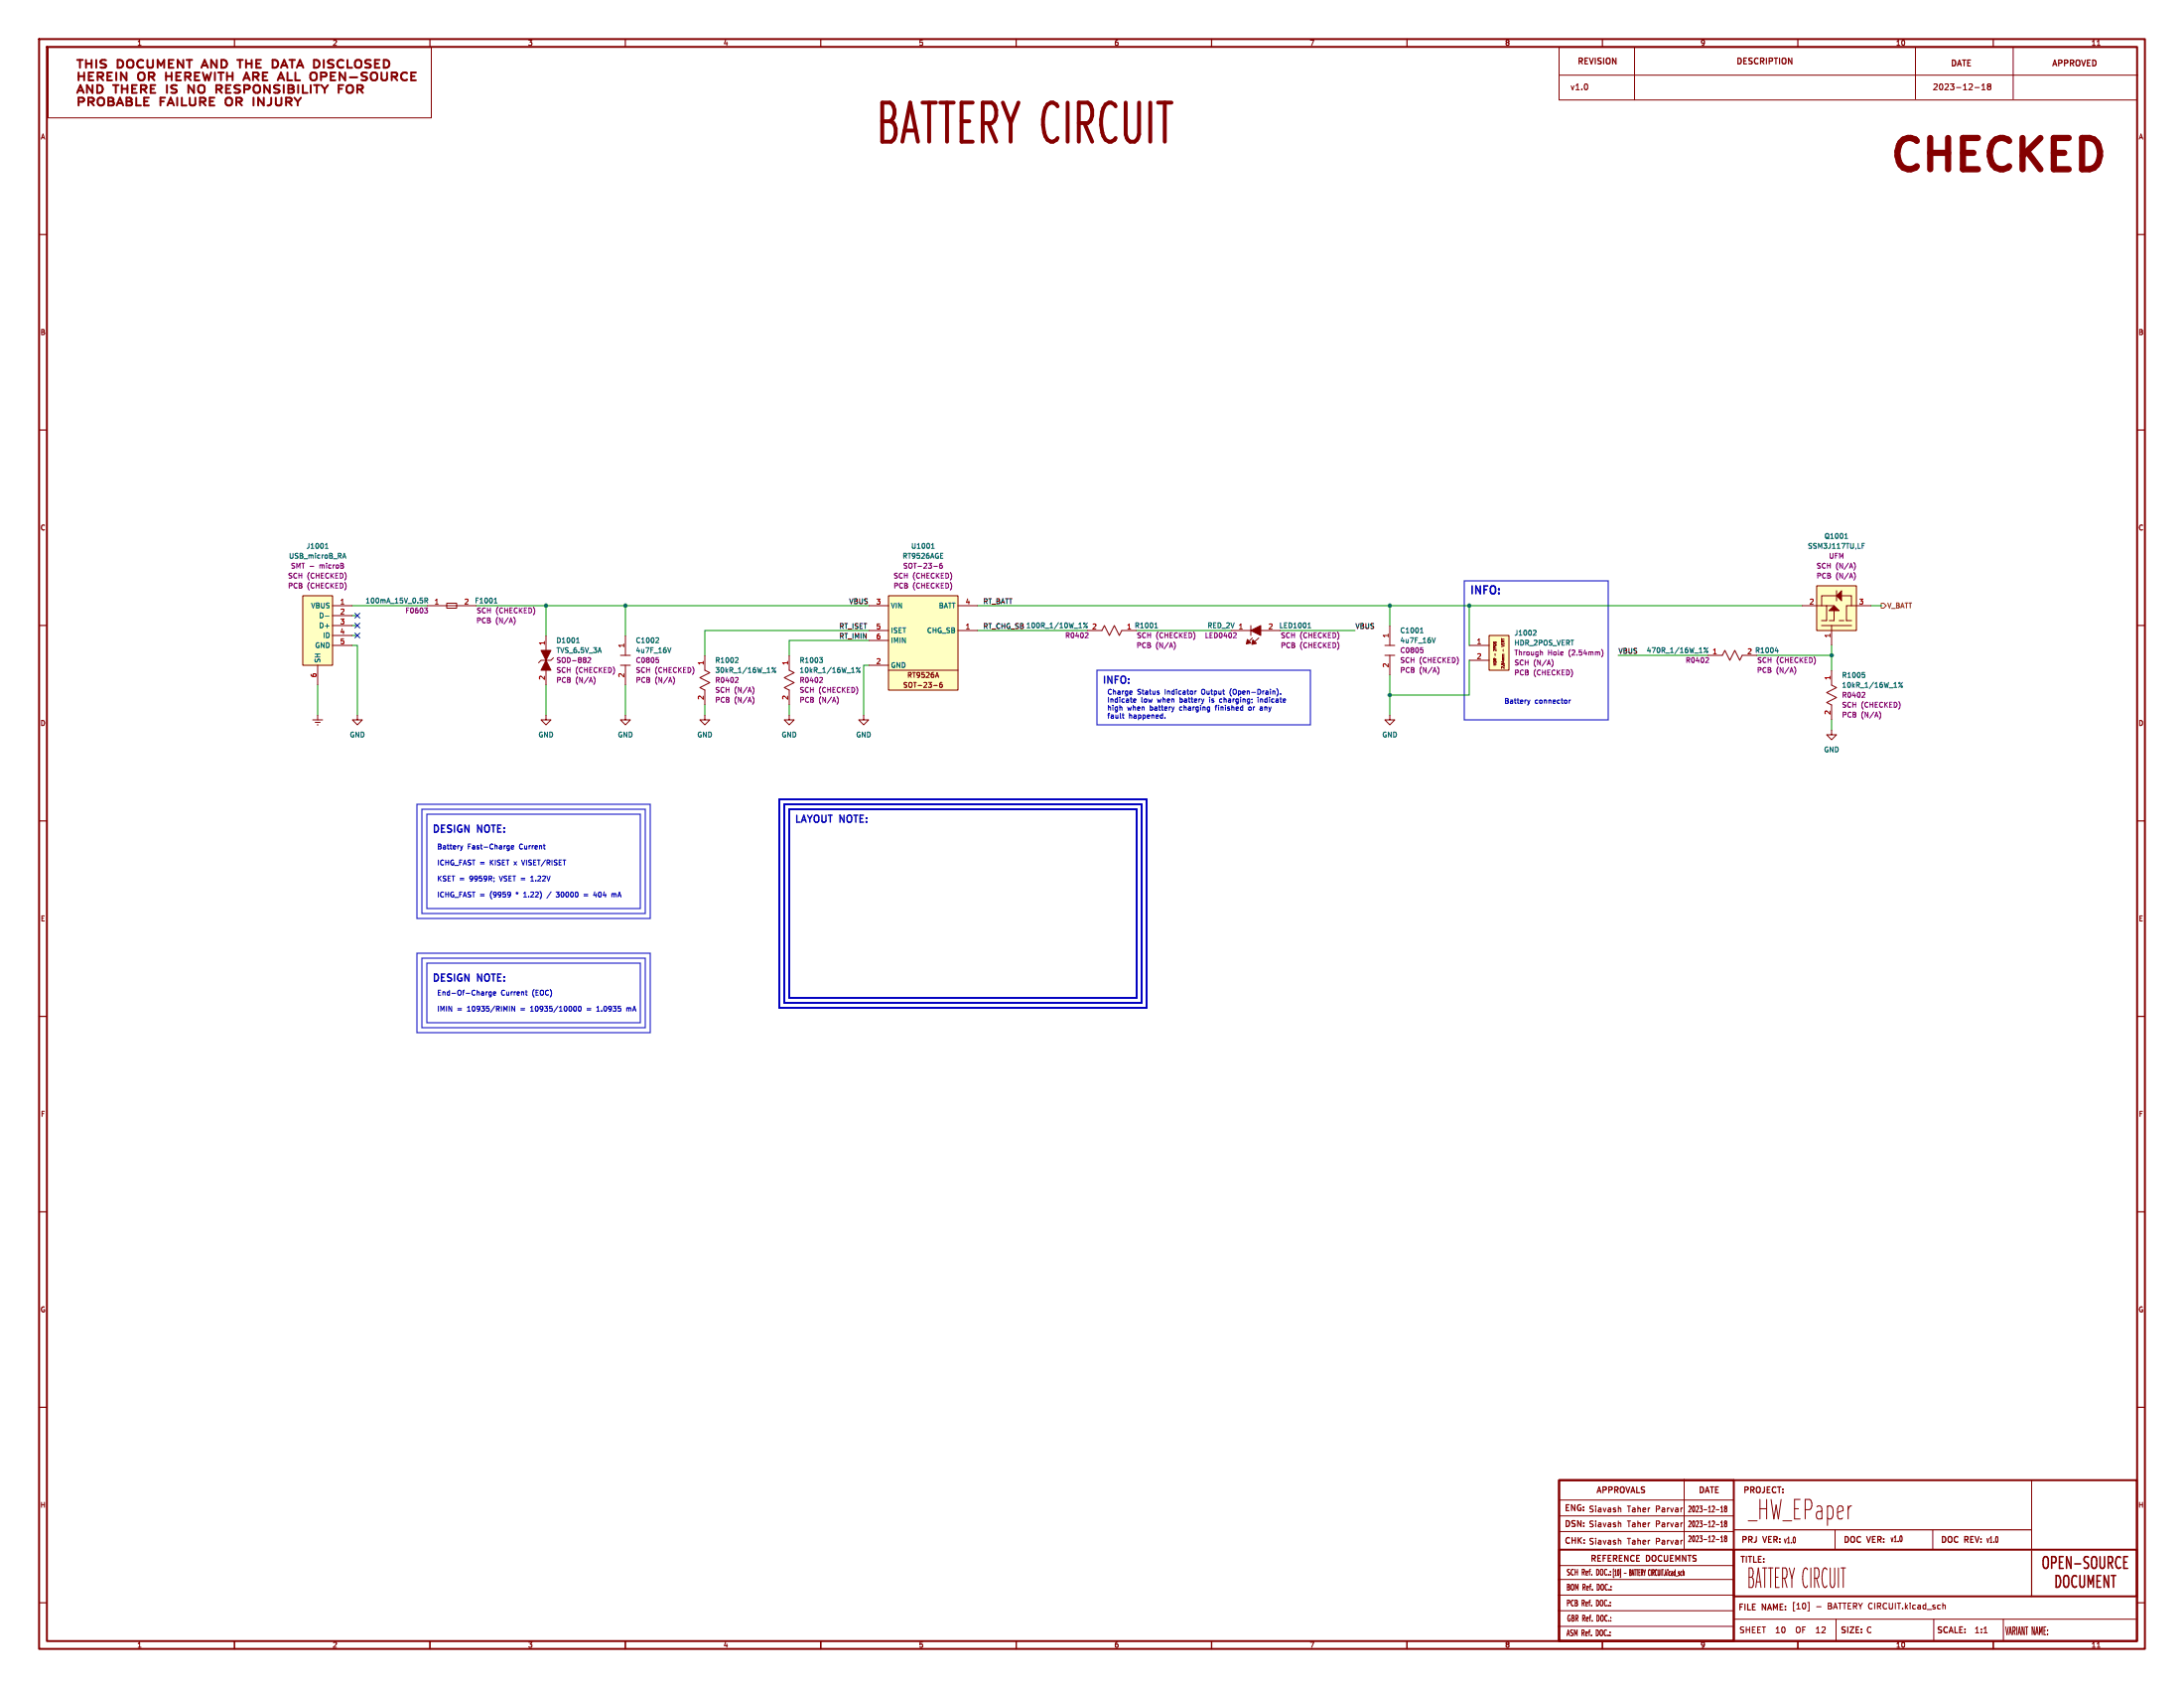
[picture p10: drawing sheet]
<svg xmlns="http://www.w3.org/2000/svg" width="559mm" height="432mm" viewBox="0 0 559 432" stroke-linecap="round" stroke-linejoin="round" font-family="sans-serif">
<g fill="none" stroke="#840000" stroke-width=".5">
<path d="M10 10h538.8v411.8h-538.8zM12 12h534.8v407.8h-534.8zM19.7 15.3h1.5M20.1 18.5v2M20.1 19.5h1.4M20.5 15.3v2M21.5 18.5v2M22 15.3v2M22 16.3h1.4M22.7 19.5h.9M23.4 15.3v2M23.9 18.5h-1.2v2"/>
<path d="M24.6 15.3v2M25 19.6l1.2-.1 .2-.6-.5-.4h-.9v2M25.6 19.6l.8 .9M27.1 15.4a1.04 1.04 0 0 0-1.4 .3l.2 .5 1.1 .4v.5a1.18 1.18 0 0 1-1.3 .1M27.5 19.5h.8M28.7 18.5h-1.2v2h1.2M29.7 18.5v2M30.1 15.3a1.07 1.07 0 0 1 1.4 1 1.07 1.07 0 0 1-1.4 1zM32.4 18.5v2l-1.5-2v2M32.6 15.6a.88 .88 0 0 1 .9-.3 .88 .88 0 0 1 .6 .7v.7a.85 .85 0 0 1-.8 .7 .85 .85 0 0 1-.8-.7zM36.6 15.5a.99 .99 0 0 0-1.5 .8 .99 .99 0 0 0 1.5 .8M37.7 15.3v1.6l.5 .4h.5l.4-.4v-1.6"/>
<path d="M38.1 19.6l1.2-.1 .2-.6-.5-.4h-.9v2M38.7 19.6l.8 .9M40.3 17.3v-2l.9 1.5 .8-1.5v2M42.5 19.5h1.4M42.5 18.5v2M43.2 16.3h.8M43.9 18.5v2M44.4 15.3h-1.2v2h1.2M45.1 19.5h.8M46.3 18.5h-1.2v2M46.9 15.3v2l-1.4-2v2M47.4 19.6l1.2-.1 .2-.6-.5-.4h-.9v2"/>
<path d="M47.7 15.3h1.4M48 19.6l.8 .9M48.4 15.3v2M49.9 19.5h.8M51.1 18.5h-1.2v2M51.5 17.3l.9-2 .8 2M51.8 16.8h1.2M51.9 18.5l.6 2 .5-1.4 .4 1.4 .6-2M55 18.5v2M55.5 15.3v2l-1.5-2v2M55.8 18.5h1.4M56.5 18.5v2"/>
<path d="M56.6 15.3a1.07 1.07 0 0 1 1.5 1 1.07 1.07 0 0 1-1.5 1zM58.1 18.5v2M58.1 19.5h1.4M59.5 18.5v2M60.7 15.3h1.4M61.4 15.3v2M62.5 20h1.2M63 16.3h1.4M63 15.3v2M64.4 15.3v2M64.7 19.6l1.2-.1 .3-.6-.5-.4h-1v2M65.3 19.6l.9 .9"/>
<path d="M65.6 16.3h.8M66.8 15.3h-1.2v2h1.2M67.2 19.5h.9M68.4 18.5h-1.2v2M69.7 15.3a1.07 1.07 0 0 1 1.5 1 1.07 1.07 0 0 1-1.5 1zM71.3 20h1.2M71.9 17.3l.8-2 .9 2M72.1 16.8h1.2M73.6 18.5v2M74 15.3h1.5M74.7 15.3v2M75.6 18.5v2"/>
<path d="M75.9 17.3l.9-2 .8 2M76.2 16.8h1.2M80.3 15.3a1.07 1.07 0 0 1 1.5 1 1.07 1.07 0 0 1-1.5 1zM82.1 19.6l1.2-.1 .3-.6-.5-.4h-1v2M82.8 15.3v2M84.6 19.5h.9M85.3 15.4a1.04 1.04 0 0 0-1.4 .3l.2 .5 1.1 .4v.5a1.18 1.18 0 0 1-1.3 .1M85.8 18.5h-1.2v2M87.8 15.5a.99 .99 0 0 0-1.5 .8 .99 .99 0 0 0 1.5 .8M88.3 18.5v2l-1.4-2v2M88.9 15.3v2h1.2M89.5 19.8h1.9"/>
<path d="M90.9 15.6a.88 .88 0 0 1 .9-.3 .88 .88 0 0 1 .7 .7v.7a.85 .85 0 0 1-.9 .7 .85 .85 0 0 1-.8-.7zM93.9 18.6a1.04 1.04 0 0 0-1.4 .3l.2 .5 1.1 .4 .1 .4M94.9 15.4a1.04 1.04 0 0 0-1.5 .3l.3 .5 1 .4v.5a1.18 1.18 0 0 1-1.3 .1M95.9 16.3h.9M97.1 15.3h-1.2v2h1.2M97.6 18.5v1.7M98.2 15.3a1.07 1.07 0 0 1 1.4 1 1.07 1.07 0 0 1-1.4 1zM99 18.5v1.7M100.2 19.6l1.2-.1 .2-.6-.4-.4h-1v2M100.8 19.6l.8 .9M104.1 18.7a.99 .99 0 0 0-1.2 .1 .99 .99 0 0 0-.2 1.3M105.2 19.5h.9"/>
<path d="M106.4 18.5h-1.2v2h1.2M20.1 26l1.2-.1 .2-.5-.4-.4h-1v2M22.6 26l1.2-.1 .2-.5-.4-.4h-1v2M23.2 26l.8 1M25.1 25.3a.88 .88 0 0 1 .9-.3 .88 .88 0 0 1 .6 .7v.6a.85 .85 0 0 1-.8 .7 .85 .85 0 0 1-.8-.7zM27.7 25h.9l.4 .4-.1 .4-.3 .1 .5 .4-.2 .6-1.2 .1zM27.7 25.9h.9M28.9 21.8h1.4M29.9 27l.8-2 .8 2M30.1 26.4h1.2M32.4 25h.8l.5 .4-.1 .4-.4 .1 .6 .4-.2 .6-1.2 .1zM32.4 25.9h.8"/>
<path d="M34.9 25v2h1.2M35.5 20.3a1.19 1.19 0 0 1 .4-1.8 .82 .82 0 0 1 1.1 .7l-.1 1.1M36.9 25.9h.8M38.1 25h-1.2v2h1.2M41.1 25.9h.8M42.2 25h-1.1v2M42.8 27l.9-2 .8 2M43.1 26.4h1.2M45.3 25v2M46.5 25v2h1.2M48.6 25v1.6l.4 .4h.5l.5-.4v-1.6M51.1 21.9a.97 .97 0 0 1 1.1 .2"/>
<path d="M51.2 26l1.2-.1 .2-.5-.5-.4h-.9v2M51.8 26l.8 1M52.2 23.5a.96 .96 0 0 1-1.1 .2M53.7 25.9h.8M54.9 25h-1.2v2h1.2M57.8 25.3a.88 .88 0 0 1 .9-.3 .88 .88 0 0 1 .7 .7v.6a.85 .85 0 0 1-.8 .7 .85 .85 0 0 1-.9-.7zM60.5 26l1.1-.1 .3-.5-.5-.4h-.9v2M60.9 22.8l.5 .4-.1 .4-.4 .2M61.1 26l.8 1M61.1 21.8l.3 .1M62.2 20.5l.9-2 .8 2M64.9 25v2"/>
<path d="M67.5 25v2l-1.4-2v2M69.4 25v1.4a.8 .8 0 0 1-1 .6M70.6 22.7l.7 .2 .2 .5-.4 .4h-.6M70.6 21.8l.9 .1M70.6 25v1.6l.5 .4h.4l.5-.4v-1.6M71.1 20.5l.8-2 .8 2M73.2 26l1.2-.1 .2-.5-.5-.4h-.9v2M73.8 26l.8 1M75.3 25l.9 1M76.2 26v1M77 25l-.8 1M79.5 20.3a1.19 1.19 0 0 1 .5-1.8 .82 .82 0 0 1 1.1 .7l-.2 1.1"/>
<path d="M82.2 21.8l.9 1M83.1 22.8v1M83.9 21.8l-.8 1M95 20.3a1.19 1.19 0 0 1 .5-1.8 .82 .82 0 0 1 1 .7l-.1 1.1M398.9 378.6h147.8v41.2h-147.8zM398.9 378.6h44.7v41.2h-44.7zM398.9 396.4h44.7v23.4h-44.7zM443.6 396.4h103.1v12h-103.1z"/>
</g>
<g fill="none" stroke="#840000" stroke-width=".3">
<path d="M60 10v2M110 10v2M160 10v2M210 10v2M260 10v2M310 10v2M360 10v2M410 10v2M460 10v2M510 10v2M10 60h2M546.8 60h2"/>
<path d="M10 110h2M546.8 110h2M10 160h2M546.8 160h2M10 210h2M546.8 210h2M10 260h2M546.8 260h2M10 310h2M546.8 310h2M10 360h2M546.8 360h2"/>
<path d="M443.6 391.3h76.2M519.8 396.7v11.7M10 410h2M60 419.8v2M110 419.8v2M160 419.8v2M210 419.8v2M260 419.8v2M310 419.8v2M360 419.8v2M410 419.8v2M460 419.8v2"/>
<path d="M510 419.8v2M546.8 410h2"/>
</g>
<g fill="none" stroke="#840000" stroke-width=".25">
<path d="M12.3 12.1h98.1v18h-98.1zM398.9 12.1h147.8v13.5h-147.8zM398.9 19.2h148.1M418.2 12.1v13.5M490.1 12.1v13.2M515.1 12.1v13.2M536.6 11.6h.7M505.3 22.4h1.1M507.1 23h.8M507.1 21.9l.4-.4v1.5M508.8 22.1l-.3 .3 .1 .4 .2 .2 .4-.1 .2-.2-.1-.5-.2-.1M508.8 22.1l-.3-.3 .3-.3h.4l.2 .2-.3 .4"/>
<path d="M508.8 22.1h.3M77.5 152.4h7.6v17.8h-7.6zM85.1 154.9h5.1M85.1 157.5h5.1M109.2 154.9h12.7M114.3 154.3h2.5v1.3h-2.5zM222.2 154.9h5.1M227.3 152.4h17.8v24.1h-17.8zM245.1 154.9h5.1M461 154.9h5.1M464.8 149.9h10.2v11.4h-10.2zM466.1 154.9h1.3v3.9h-1.3"/>
<path d="M466.1 154.9v-2.5h7.6v2.5M467.4 154.9h1.9v3.9h-1.3M469.9 151.1v2.6M470.5 158.8h1.3M473.7 154.9h-1.3v3.9h1.3M473.7 154.9h5.1M81.3 170.2v5.1M85.1 165.1h5.1M85.1 160h5.1M85.1 162.6h5.1M139.7 162.6v3.8M139.7 171.5v3.8"/>
<path d="M141.6 168.3l-.6 .6h-2.6l-.6 .6M158.7 170.2h2.6M158.7 167.6h2.6M160 162.6v5M160 170.2v5.1M180.3 167.6v3.9l1.3 .6-2.5 1.3 2.5 1.2-2.5 1.3 1.2 .6v3.8M201.9 167.6v3.9l1.3 .6-2.5 1.3 2.5 1.2-2.5 1.3 1.2 .6v3.8M222.2 161.3h5.1M222.2 170.2h5.1M222.2 163.8h5.1M227.3 171.5h17.8M238.9 175.4h.9"/>
<path d="M239.8 172l.4 1.3M241 174.6l-.5 .3-.1 .7 .2 .2 .5-.1-.1-.6h-.4l-.2 .2M245.1 161.3h5.1M278.1 161.3h3.8l.7-1.3 1.2 2.6 1.3-2.6 1.3 2.6 .6-1.3h3.8M315 161.3h5M320 160v2.6M320.4 163.2l-.7 .8M322.1 163.2l-1 .9M322.6 161.3h5.1M354.3 165.1h2.6M354.3 167.6h2.6M355.6 160v5.1"/>
<path d="M355.6 167.6v5.1M375.9 165.1h5.1M375.9 168.9h5.1M381 162.6h5.1v8.9h-5.1zM382.1 170.1h.7M382.1 169.7h.7M382.2 169.2v-.1a.33 .33 0 0 1 .4 0 .33 .33 0 0 1 .2 .3h-.7zM382.2 164.2l.1 .3 .2-.3h.3M382.2 166.4v.1M382.5 169.7v.4M382.5 165.5h-.3l-.1 .3h.7M382.5 165.5v.1"/>
<path d="M382.5 165.6v.2M382.5 168.8v-.3h-.3l-.1 .3h.7M382.5 167.2v.5M382.8 164.9h.1M382.8 164.2v.1M382.8 166.1v.4l-.5-.4-.1 .3M382.8 164.3v.2M382.8 168.4l-.3 .3M384.2 164.5v.3h.6v-.3M384.2 169.7v.3h.3v-.3h.3v.3M384.2 163.3v.4M384.2 165l.6 .2-.6 .2"/>
<path d="M384.2 163.5h.6M384.2 170.9h.1M384.2 170.6v.3M384.3 170.6h-.1M384.4 169.1h.4M384.4 168.8h.4M384.4 167.9h.4M384.4 168.8h.1M384.5 167.7v.2M384.5 168.5l-.1 .3M384.5 168.5h.3M384.5 167.7h.3"/>
<path d="M384.5 164.6v.2M384.5 164.2v-.3h-.2l-.1 .3h.6M384.6 166.1v.5M384.6 169v.4l-.4-.1M384.8 170.3h.1M384.8 167.4h-.4l.1 .3M384.8 170.6v.4l-.5-.4M384.8 168.2l-.4 .1 .1 .2M384.8 163.9l-.3 .2M436.9 167.6h3.8l.6-1.2 1.3 2.5 1.3-2.5 1.2 2.5 .7-1.3h3.8M466.1 160h7.6M468.6 171.5v3.8l1.3 .6-2.5 1.3 2.5 1.2-2.5 1.3 1.2 .6v3.9"/>
<path d="M468.6 160v5.1M80 184.2h2.5M80.6 184.8h1.3M81.2 185.4h.2M81.3 182.9v1.3M91.4 182.9v1.3h1.3l-1.3 1.2-1.2-1.2h1.2M139.7 182.9v1.3h1.3l-1.3 1.2-1.3-1.2h1.3M160 182.9v1.3h1.3l-1.3 1.2-1.3-1.2h1.3M180.3 182.9v1.3h1.3l-1.3 1.2-1.2-1.2h1.2M201.9 182.9v1.3h1.3l-1.3 1.2-1.2-1.2h1.2M221 182.9v1.3h1.2l-1.2 1.2-1.3-1.2h1.3M355.6 182.9v1.3h1.3l-1.3 1.2-1.3-1.2h1.3"/>
<path d="M468.6 186.7v1.3h1.3l-1.3 1.2-1.2-1.2h1.2M430.9 378.4v17.8M519.8 378.6v17.6M398.9 383.7h44.7M398.9 387.8h44.7M398.9 391.8h44.7M414.3 385.8l.4 .2v.8M414.3 389.6l.4 .2v.8M414.3 394l.4 .2v.8M439.1 390h.8M439.1 386.2h.8M439.1 393.8h.8"/>
<path d="M440.3 390.6h.6M440.3 385.7l.3-.4v1.5M440.3 389.5l.3-.4v1.5M440.3 393.3l.3-.4v1.5M440.3 386.8h.6M440.3 394.4h.6M441.4 389.7l-.2 .3 .2 .6 .4-.3-.2-.6M441.4 389.7a.34 .34 0 0 1-.2-.5 .34 .34 0 0 1 .6 0 .34 .34 0 0 1-.2 .5M441.4 385.9a.34 .34 0 0 1-.2-.5 .34 .34 0 0 1 .6 0 .34 .34 0 0 1-.2 .5M441.4 385.9l-.2 .3 .2 .6 .4-.3-.2-.6M441.4 393.5a.34 .34 0 0 1-.2-.5 .34 .34 0 0 1 .6 0 .34 .34 0 0 1-.2 .5M441.4 393.5l-.2 .3 .2 .6 .4-.3-.2-.6"/>
<path d="M441.4 389.7h.2M441.4 385.9h.2M441.4 393.5h.2M469.5 391.3v4.9M494.5 391.3v4.9M398.7 404h44.7M398.7 408h44.7M398.7 412h44.7M398.7 416h44.7M398.9 400.5h44.7M443.6 414.2h102.9M459.8 416.2l-.2 .5 .2 .9"/>
<path d="M462.5 409.9h.4v2.2h-.4M464.7 417.7h.9M464.7 416.6l.5-.4v1.5M464.8 411h1.1M469.8 414.2v5.3M494.8 414.2v5.3M497.1 410.7h.6v.9M507.6 417.7h.9M512.6 414.2v5.4M536.6 421.4h.7"/>
<circle cx="382.5" cy="164.9" r=".29"/>
</g>
<g fill="none" stroke="#840000" stroke-width=".4">
<path d="M523 398.3l.2-.1 .6 .1a2.55 2.55 0 0 1-.2 2.9l-.6-.1a2.96 2.96 0 0 1 0-2.8zM524.9 399.8h.8l.3-.3 .1-.7-.4-.6h-.8v3M526.9 399.6h.7M527.9 398.2h-1v3h1M529.9 398.2v3l-1.2-3v3M534.4 398.3l-.3-.1a.79 .79 0 0 0-.9 .7 .79 .79 0 0 0 .8 .9 .75 .75 0 0 1 .3 1 .75 .75 0 0 1-1.1 .3M535.4 398.3l.2-.1 .6 .1a2.54 2.54 0 0 1-.2 2.9l-.6-.1a2.98 2.98 0 0 1 0-2.8zM537.3 398.2v2.4l.4 .6 .6-.1 .2-.5v-2.4M539.4 399.8h.8l.3-.3 .1-.7-.4-.6h-.8v3M539.9 399.8l.7 1.4M542.6 398.5l-.4-.3a1.27 1.27 0 0 0-.9 1.7 1.1 1.1 0 0 0 .9 1.3l.4-.3M543.4 399.6h.7"/>
<path d="M544.4 398.2h-1v3h1M526.1 403h.5a2 2 0 0 1 0 3h-.5zM528.3 403.2l.2-.2 .5 .2a2.55 2.55 0 0 1-.2 2.8l-.5-.1a2.98 2.98 0 0 1 0-2.7zM530.8 400.1h1.6M531.3 403.3l-.4-.3a1.27 1.27 0 0 0-.8 1.7 1.1 1.1 0 0 0 .8 1.3l.4-.3M532.2 403v2.5l.4 .5h.3l.4-.5v-2.5M534.3 406v-3l.6 2.2 .7-2.2v3M536.6 404.5h.6M537.5 403h-.9v3h.9M539.5 403v3l-1.1-3v3M540.2 403h1.1M540.8 403v3"/>
</g>
<g fill="none" stroke="#006464" stroke-width=".25">
<path d="M83.3 139.3l.3-.3v1.3M238.5 139.3l.2-.3v1.3M472 137.7h.7M472.3 136.7l.1-.2v1.2M476.5 139.6h.4M476.5 139h.6M83.2 157.6h1M83.2 140.3h.7M87.7 142.8l.4-1.3 .4 1.3M87.8 142.5h.6M108.7 153.6h.6l.1-.5-.7-.1v1.2M109 153.6l.4 .6"/>
<path d="M126.5 154.2h.7M126.6 153.3l.2-.3v1.2M238.3 140.3h.8M278.2 159.3l-.9 1.3M295.6 159.6l.2-.3v1.3M334.8 159.6l.2-.3v1.3M147.5 164.4h.7M147.6 163.4l.3-.3v1.3M168.3 163.1l.2 .3v.3l-.7 .7h.7M171.7 165.7l-.4 1.2M188.6 168.2l.3 .3-.1 .3-.7 .7h.8M198.5 170.8l-1 1.2"/>
<path d="M209.7 168.2h.7l-.4 .5M210.2 168.7l.2 .2-.2 .6M220.1 170.8l-1 1.2M295.5 160.6h.7M334.6 160.6h.8M363.4 161.9h.7M363.5 160.9l.3-.3v1.3M367.3 163.1l-.5 1.3M392.5 161.2l.4 .1 .1 .3-.8 .9h.8M437 165.7l-1 1.2M454.2 166.5h.8M454.8 166.1v.8"/>
<path d="M476.5 172h.6M476.9 172.5l.2 .3-.2 .5M486.8 174.6l-1 1.2"/>
<circle cx="277.4" cy="159.5" r=".18"/>
<circle cx="197.7" cy="170.9" r=".18"/>
<circle cx="198.3" cy="171.9" r=".18"/>
<circle cx="219.3" cy="170.9" r=".18"/>
<circle cx="219.9" cy="171.9" r=".18"/>
<circle cx="278" cy="160.4" r=".18"/>
<circle cx="436.2" cy="165.9" r=".18"/>
<circle cx="436.8" cy="166.8" r=".18"/>
<circle cx="486" cy="174.7" r=".18"/>
<circle cx="486.6" cy="175.7" r=".18"/>
</g>
<g fill="none" stroke="#840084" stroke-width=".25">
<path d="M79.3 144.9h1M108.6 155.5h.8l-.4 .5M109.2 156l.2 .2-.2 .6M131.5 157.9a1.47 1.47 0 0 1-.1 1.9M238.9 144.9h.9M241 144.1l-.5 .3-.1 .7 .2 .3 .5-.2-.1-.6h-.4l-.2 .2M474.3 143.9a1.46 1.46 0 0 1 0 1.9M474.3 146.4a1.46 1.46 0 0 1 0 2M150.4 168.3l.5-.1 .2 .4-.8 .9h.8M152 173.2a1.47 1.47 0 0 1-.1 1.9M167.9 168.2h.6M168.3 168.7l.2 .2-.2 .6"/>
<path d="M172.3 173.2a1.47 1.47 0 0 1-.1 1.9M188.6 173.3l.3 .2-.1 .3-.7 .8h.8M192.5 175.7a1.46 1.46 0 0 1 0 1.9M192.5 178.2a1.46 1.46 0 0 1 0 1.9M210.2 173.3l.2 .2v.3l-.7 .8h.7M214.2 178.3a1.47 1.47 0 0 1-.1 1.8M278.2 161.9l.2 .2-.1 .3-.7 .7h.8M300.4 164.3a1.47 1.47 0 0 1 0 1.9M316.1 161.9l.2 .2v.3l-.8 .7h.8M363.5 165.7h.6M363.9 166.2l.2 .2-.2 .5M367.9 170.6a1.47 1.47 0 0 1-.1 1.9"/>
<path d="M394.3 166.7l.4 .2v.7M397 168.7a1.46 1.46 0 0 1 0 1.9M409.8 166.1a1.46 1.46 0 0 1 0 2M436.9 168.2l.3 .3-.1 .3-.7 .7h.8M459.2 170.6a1.47 1.47 0 0 1-.1 1.9M476.9 177.1l.2 .3v.3l-.7 .7h.7M480.9 182.1a1.47 1.47 0 0 1-.1 1.8"/>
</g>
<g fill="#ffffc2" stroke="#ffffc2" stroke-width=".25">
<path d="M227.3 152.4h17.8v24.1h-17.8z"/>
<path d="M381 162.6h5.1v8.9h-5.1z"/>
<path d="M464.8 149.9h10.2v11.4h-10.2z"/>
<path d="M77.5 152.4h7.6v17.8h-7.6z"/>
</g>
<g fill="#840000" stroke="#840000" stroke-width=".25">
<path d="M468 156.2l1.3-1.3 1.2 1.3z"/>
<path d="M469.9 152.4l1.3-1.3v2.6z"/>
<path d="M320 161.3l2.6-1.3v2.6z"/>
<path d="M320.5 163.7l.9 .9-1.1 .2z"/>
<path d="M319.2 163.6l.8 .9-1.1 .2z"/>
<path d="M139.7 168.9l1.3 2.6h-2.6z"/>
<path d="M138.4 166.4h2.6l-1.3 2.5z"/>
</g>
<path d="M481.3 154.3h.7l.6 .6-.6 .7h-.7z" fill="none" stroke="#725600" stroke-width=".25"/>
<g fill="none" stroke="#0000c2" stroke-width=".25">
<path d="M374.6 148.6h36.9v35.6h-36.9zM280.7 171.5h54.6v13.9h-54.6zM289.5 176.8l.2 .3-.6 .1M289.6 177.5l-.1 .1M290 179.2l.6-.1v-.2l-.4-.1-.2 .2 .1 .6h.5M296.4 177.2l.2 .2-.2 .2M296.4 176.8h.2M305.7 176.8v.8M306.1 176.8l-.4 .2M312.3 178.8l-.3 .2v.4l.3 .2M321.9 178.8v.8M326.7 176.2a1.47 1.47 0 0 1 0 1.8"/>
<path d="M327.6 177.5v.1M390.8 179.1l.3 .8M391.1 179.9l-.1 .4M391.4 179.1l-.3 .8M401.5 179.1v.8M401.8 179.1l-.3 .2M287 180.9l.1 .8M287.1 182.9h.5M287.3 182.5v1.1l.3 .1M298.1 183.6v.1M300.4 180.8l-.3 .9M309.4 180.8l.1 .1"/>
<path d="M309.5 180.8l-.1 1.3M309.5 181.6l-.1 .1M319.6 180.9v.7M322.8 180.8l-.4 .1M322.9 181.2l-.5 .2v.2l.5 .1M106.7 205.7h59.7v29.3h-59.7zM107.9 207h57.2v26.7h-57.2zM109.2 208.3h54.6v24.1h-54.6zM117.8 216.3l.3 .9M118.1 217.2l-.2 .4M118.4 216.3l-.3 .9M129.9 216.3l.4 .1"/>
<path d="M130.3 216.3v1.1l-.4 .2M130.3 217.1l-.4 .1M130.8 216.8l.7-.2-.1-.2-.4-.1-.2 .2 .1 .6h.5M139 216.3h.5M139.4 217.2h.1M130.5 228.2l.1 .7-.2 .4M130.6 228.7l-.1 .2M133.5 220l.4 1.3M134 229.5h.7M134.1 228.5h-.1M135.8 225.4h.7M136.1 224.3l-.3 .2"/>
<path d="M141 228.1l-1.1 1.7M142.3 229.3l.5 .2M142.3 228.2h.8l-.5 .5h.2M149.4 228.8h1M149.4 229.2h1M152.2 228.1l-.3 .9h.8M152.5 228.6v.9M156.6 228.7l.3-.1 .2 .2M157.1 228.8v.7M157.6 228.7l-.3-.1-.2 .2M106.7 243.8h59.7v20.4h-59.7zM107.9 245.1h57.2v17.8h-57.2z"/>
<path d="M109.2 246.4h54.6v15.2h-54.6zM124.4 253.7v.9M124.7 253.7l-.3 .3M125.7 253.8l-.4-.1-.2 .3 .1 .5h.5M125.7 253.7v1.1l-.2 .2-.3-.1M126.3 254.2l.6-.2-.1-.2-.4-.1-.1 .2v.6h.5M131.7 257.4v1.3l-.7-1.3v1.3M134.4 253.7h.5M134.6 254.4l.3 .2M135.7 258.7h.8M135.9 257.7l-.2 .1M147.1 257.4a.68 .68 0 0 1 .4 .6 .68 .68 0 0 1-.4 .7"/>
<path d="M148.1 257.5l.2-.1a.62 .62 0 0 1 .4 .7 .62 .62 0 0 1-.6 .5l-.1-.4zM150.2 258h1M150.2 258.4h1M152.7 258.7h.7M152.7 257.8l.3-.4v1.3M160.4 257.8v.9M160.4 257.9l.3-.1 .2 .2"/>
</g>
<path d="M199.4 204.5h94v53.3h-94zM200.7 205.7h91.4v50.8h-91.4zM201.9 207h88.9v48.3h-88.9z" fill="none" stroke="#0000c2" stroke-width=".5"/>
<g fill="none" stroke="#009600" stroke-width=".25">
<path d="M90.2 154.9h19M90.2 157.5h1.2M121.9 154.9h100.3M139.7 154.9v7.7M160 154.9v7.7M250.2 154.9h210.8M355.6 154.9v5.1M375.9 154.9v10.2M478.8 154.9h2.5M81.3 175.3v7.6M90.2 165.1h1.2v17.8M90.2 162.6h1.2"/>
<path d="M90.2 160h1.2M139.7 175.3v7.6M160 175.3v7.6M222.2 161.3h-41.9v6.3M222.2 170.2h-1.2v12.7M222.2 163.8h-20.3v3.8M250.2 161.3h27.9M290.8 161.3h24.2M327.7 161.3h19M355.6 172.7v10.2M375.9 168.9v8.9h-20.3M414 167.6h22.9"/>
<path d="M449.6 167.6h19M468.6 165.1v6.4M180.3 180.3v2.6M201.9 180.3v2.6M468.6 184.2v2.5"/>
</g>
<path d="M90.8 156.9l1.2 1.2M90.8 159.4l1.2 1.2M92 156.9l-1.2 1.2M92 159.4l-1.2 1.2M90.8 162l1.2 1.2M92 162l-1.2 1.2" fill="none" stroke="#000084" stroke-width=".25"/>
<g fill="#009600" stroke="#009600" stroke-width=".25">
<circle cx="139.7" cy="154.9" r=".46"/>
<circle cx="375.9" cy="154.9" r=".46"/>
<circle cx="355.6" cy="154.9" r=".46"/>
<circle cx="355.6" cy="177.8" r=".46"/>
<circle cx="468.6" cy="167.6" r=".46"/>
<circle cx="160" cy="154.9" r=".46"/>
</g>
<text font-size="13.9" fill="#840000" x="223.6" y="38.2">BATTERY CIRCUIT</text>
<text font-size="11.1" fill="#840000" x="481.8" y="46.1">CHECKED</text>
<g font-size="7" fill="#840000">
<text x="447.2" y="389.1">_HW_EPaper</text>
<text x="446.9" y="406.6">BATTERYCIRCUIT</text>
</g>
<g font-size="2.8" fill="#840000">
<text x="19.2" y="23">THIS</text>
<text x="30.2" y="23">DOCUMENT</text>
<text x="53" y="23">AND</text>
<text x="63.1" y="23">THE</text>
<text x="72.8" y="23">DATA</text>
<text x="84.4" y="23">DISCLOSED</text>
<text x="513" y="418.5">VARIANT NAME:</text>
</g>
<text font-size="2.8" fill="#0000c2" x="375.9" y="152.2">INFO:</text>
<g font-size="2.5" fill="#0000c2">
<text x="281.9" y="175">INFO:</text>
<text x="110.5" y="213.1">DESIGN</text>
<text x="122.3" y="213.1">NOTE:</text>
<text x="203.2" y="210.6">LAYOUT NOTE:</text>
<text x="110.5" y="251.2">DESIGN</text>
<text x="122.3" y="251.2">NOTE:</text>
</g>
<g font-size="2.1" fill="#840000">
<text x="403.5" y="16.9">REVISION</text>
<text x="444.1" y="16.9">DESCRIPTION</text>
<text x="499" y="17.4">DATE</text>
<text x="524.9" y="17.4">APPROVED</text>
<text x="401.7" y="23.3">v1.0</text>
<text x="494.4" y="23.3">2023-12-18</text>
<text x="408.3" y="382.4">APPROVALS</text>
<text x="434.5" y="382.4">DATE</text>
<text x="445.9" y="382.4">PROJECT:</text>
<text x="400.2" y="386.9">ENG: Siavash</text>
<text x="416.3" y="387.1">Taher</text>
<text x="423.6" y="387.1">Parvar</text>
<text x="431.8" y="387.1">2023-12-18</text>
<text x="400.2" y="391">DSN: Siavash</text>
<text x="400.2" y="395.3">CHK: Siavash</text>
<text x="416.3" y="390.9">Taher</text>
<text x="416.3" y="395.3">Taher</text>
<text x="423.6" y="390.9">Parvar</text>
<text x="423.6" y="395.3">Parvar</text>
<text x="431.8" y="390.9">2023-12-18</text>
<text x="431.8" y="394.7">2023-12-18</text>
<text x="445.4" y="395.1">PRJ</text>
<text x="451.3" y="395.1">VER:v1.0</text>
<text x="471.6" y="395.1">DOC</text>
<text x="477.9" y="395.1">VER: v1.0</text>
<text x="496.4" y="395.1">DOC</text>
<text x="502.8" y="395.1">REV: v1.0</text>
<text x="406.8" y="399.9">REFERENCE</text>
<text x="421.3" y="399.9">DOCUEMNTS</text>
<text x="445.1" y="400.2">TITLE:</text>
<text x="400.7" y="407.1">BOM Ref. DOC.:</text>
<text x="400.7" y="403.3">SCH Ref. DOC.:[10]</text>
<text x="415.6" y="403.3">- BATTERY CIRCUIT.kicad_sch</text>
<text x="400.7" y="411.2">PCB Ref. DOC.:</text>
<text x="444.6" y="412.3">FILE</text>
<text x="450.9" y="412.3">NAME: [10]</text>
<text x="467.7" y="411.9">BATTERY CIRCUIT.kicad_sch</text>
<text x="400.7" y="418.8">ASM Ref. DOC.:</text>
<text x="400.8" y="415.1">GBR Ref. DOC.:</text>
<text x="444.9" y="418">SHEET</text>
<text x="454.6" y="418">10</text>
<text x="460.4" y="418">OF</text>
<text x="466.1" y="418">12</text>
<text x="470.8" y="418.2">SIZE: C</text>
<text x="495.4" y="418.2">SCALE:</text>
<text x="505.1" y="418">1:1</text>
</g>
<g font-size="1.8" fill="#840000">
<text x="35" y="11.9">1</text>
<text x="85" y="11.9">2</text>
<text x="135" y="11.9">3</text>
<text x="185" y="11.9">4</text>
<text x="235" y="11.9">5</text>
<text x="285" y="11.9">6</text>
<text x="335" y="11.9">7</text>
<text x="385" y="11.9">8</text>
<text x="435" y="11.9">9</text>
<text x="485" y="11.9">10</text>
<text x="535" y="11.9">11</text>
<text x="10.3" y="35.9">A</text>
<text x="547.1" y="35.9">A</text>
<text x="10.3" y="85.9">B</text>
<text x="547.1" y="85.9">B</text>
<text x="10.3" y="135.9">C</text>
<text x="547.1" y="135.9">C</text>
<text x="232" y="173.6">RT9526A</text>
<text x="231" y="176.1">SOT-23-6</text>
<text x="10.3" y="185.9">D</text>
<text x="547.1" y="185.9">D</text>
<text x="10.3" y="235.9">E</text>
<text x="547.1" y="235.9">E</text>
<text x="10.3" y="285.9">F</text>
<text x="547.1" y="285.9">F</text>
<text x="10.3" y="335.9">G</text>
<text x="547.1" y="335.9">G</text>
<text x="10.2" y="385.9">H</text>
<text x="547" y="385.9">H</text>
<text x="35" y="421.7">1</text>
<text x="85" y="421.7">2</text>
<text x="135" y="421.7">3</text>
<text x="185" y="421.7">4</text>
<text x="235" y="421.7">5</text>
<text x="285" y="421.7">6</text>
<text x="335" y="421.7">7</text>
<text x="385" y="421.7">8</text>
<text x="435" y="421.7">9</text>
<text x="485" y="421.7">10</text>
<text x="535" y="421.7">11</text>
</g>
<g font-size="1.8" fill="#006464">
<text x="73.8" y="143.1">USB_microB_RA</text>
<text x="78.3" y="140.6">J1001</text>
<text x="230.8" y="143.1">RT9526AGE</text>
<text x="233" y="140.6">U1001</text>
<text x="462.5" y="140.6">SSM3J117TU,LF</text>
<text x="466.7" y="138">Q1001</text>
<text x="79.5" y="155.8">VBUS</text>
<text x="93.4" y="154.5">100mA_15V_0.5R</text>
<text x="121.4" y="154.5">F1001</text>
<text x="227.8" y="155.8">VIN</text>
<text x="240.1" y="155.8">BATT</text>
<text x="81.5" y="158.3">D-</text>
<text x="81.5" y="160.9">D+</text>
<text x="288.2" y="161">1 R1001</text>
<text x="308.8" y="160.9">RED_2V 1</text>
<text x="327.2" y="160.9">LED1001</text>
<text x="80.5" y="166">GND</text>
<text x="82.5" y="163.4">ID</text>
<text x="142.2" y="164.7">D1001</text>
<text x="142.2" y="167.2">TVS_6.5V_3A</text>
<text x="162.6" y="164.7">C1002</text>
<text x="162.6" y="167.2">4u7F_16V</text>
<text x="227.8" y="162.2">ISET</text>
<text x="227.8" y="164.7">IMIN</text>
<text x="237.1" y="162.2">CHG_SB</text>
<text x="358.2" y="162.2">C1001</text>
<text x="358.2" y="164.7">4u7F_16V</text>
<text x="387.4" y="162.8">J1002</text>
<text x="387.4" y="165.3">HDR_2POS_VERT</text>
<text x="421.2" y="167.2">470R_1/16W_1%</text>
<text x="447" y="167.4">2 R1004</text>
<text x="82.1" y="169.7" transform="rotate(-90 82.1 169.7)">SH</text>
<text x="182.9" y="169.8">R1002</text>
<text x="182.9" y="172.3">30kR_1/16W_1%</text>
<text x="204.5" y="169.8">R1003</text>
<text x="204.5" y="172.3">10kR_1/16W_1%</text>
<text x="227.8" y="171">GND</text>
<text x="471.2" y="173.6">R1005</text>
<text x="471.2" y="176.1">10kR_1/16W_1%</text>
<text x="89.4" y="188.8">GND</text>
<text x="137.7" y="188.8">GND</text>
<text x="158" y="188.8">GND</text>
<text x="178.3" y="188.8">GND</text>
<text x="199.9" y="188.8">GND</text>
<text x="218.9" y="188.8">GND</text>
<text x="353.6" y="188.8">GND</text>
<text x="466.6" y="192.6">GND</text>
</g>
<g font-size="1.8" fill="#840084">
<text x="467.9" y="143.1">UFM</text>
<text x="73.6" y="148.2">SCH</text>
<text x="74.3" y="145.6">SMT -</text>
<text x="78.6" y="148.2">(CHECKED)</text>
<text x="81.9" y="145.6">microB</text>
<text x="228.5" y="148.2">SCH</text>
<text x="231" y="145.6">SOT-23-6</text>
<text x="233.5" y="148.2">(CHECKED)</text>
<text x="464.7" y="145.6">SCH</text>
<text x="464.7" y="148.2">PCB</text>
<text x="469.7" y="145.6">(N/A)</text>
<text x="469.7" y="148.2">(N/A)</text>
<text x="73.6" y="150.7">PCB</text>
<text x="78.6" y="150.7">(CHECKED)</text>
<text x="228.5" y="150.7">PCB</text>
<text x="233.5" y="150.7">(CHECKED)</text>
<text x="103.6" y="157.1">F0603</text>
<text x="121.8" y="159.6">PCB</text>
<text x="121.8" y="157.1">SCH</text>
<text x="126.8" y="159.6">(N/A)</text>
<text x="126.8" y="157.1">(CHECKED)</text>
<text x="272.4" y="163.4">R0402</text>
<text x="290.7" y="166">PCB</text>
<text x="290.8" y="163.4">SCH</text>
<text x="295.7" y="166">(N/A)</text>
<text x="295.7" y="163.4">(CHECKED)</text>
<text x="308.2" y="163.4">LED0402</text>
<text x="327.6" y="163.4">SCH</text>
<text x="327.6" y="166">PCB</text>
<text x="332.6" y="163.4">(CHECKED)</text>
<text x="332.6" y="166">(CHECKED)</text>
<text x="358.2" y="167.2">C0805</text>
<text x="387.4" y="167.9">Through</text>
<text x="396" y="167.9">Hole</text>
<text x="401.4" y="167.9">(2.54mm)</text>
<text x="142.2" y="169.8">SOD-882</text>
<text x="142.2" y="172.3">SCH</text>
<text x="147.2" y="172.3">(CHECKED)</text>
<text x="162.6" y="172.3">SCH</text>
<text x="162.6" y="169.8">C0805</text>
<text x="167.6" y="172.3">(CHECKED)</text>
<text x="358.2" y="169.8">SCH</text>
<text x="358.2" y="172.3">PCB</text>
<text x="363.1" y="169.8">(CHECKED)</text>
<text x="363.1" y="172.3">(N/A)</text>
<text x="387.4" y="170.4">SCH</text>
<text x="387.4" y="172.9">PCB</text>
<text x="392.3" y="170.4">(N/A)</text>
<text x="392.3" y="172.9">(CHECKED)</text>
<text x="431.2" y="169.8">R0402</text>
<text x="449.4" y="172.3">PCB</text>
<text x="449.5" y="169.8">SCH</text>
<text x="454.4" y="172.3">(N/A)</text>
<text x="454.5" y="169.8">(CHECKED)</text>
<text x="142.2" y="174.9">PCB</text>
<text x="147.2" y="174.9">(N/A)</text>
<text x="162.6" y="174.9">PCB</text>
<text x="167.6" y="174.9">(N/A)</text>
<text x="182.9" y="174.9">R0402</text>
<text x="182.9" y="177.4">SCH</text>
<text x="182.9" y="179.9">PCB</text>
<text x="187.9" y="177.4">(N/A)</text>
<text x="187.9" y="179.9">(N/A)</text>
<text x="204.5" y="177.4">SCH</text>
<text x="204.5" y="174.9">R0402</text>
<text x="204.5" y="179.9">PCB</text>
<text x="209.5" y="177.4">(CHECKED)</text>
<text x="209.5" y="179.9">(N/A)</text>
<text x="471.2" y="178.7">R0402</text>
<text x="471.2" y="181.2">SCH</text>
<text x="471.2" y="183.7">PCB</text>
<text x="476.2" y="181.2">(CHECKED)</text>
<text x="476.2" y="183.7">(N/A)</text>
</g>
<g font-size="1.8" fill="#a90000">
<text x="86.9" y="154.7">1</text>
<text x="111.1" y="154.7">1</text>
<text x="118.7" y="154.7">2</text>
<text x="224.1" y="154.7">3</text>
<text x="246.9" y="154.7">4</text>
<text x="462.8" y="154.7">2</text>
<text x="475.5" y="154.7">3</text>
<text x="86.9" y="157.2">2</text>
<text x="86.9" y="159.8">3</text>
<text x="224.1" y="161">5</text>
<text x="246.9" y="161">1</text>
<text x="279.3" y="161">2</text>
<text x="324.4" y="161">2</text>
<text x="86.9" y="162.3">4</text>
<text x="86.9" y="164.8">5</text>
<text x="139.4" y="165.2" transform="rotate(-90 139.4 165.2)">1</text>
<text x="159.8" y="165.8" transform="rotate(-90 159.8 165.8)">1</text>
<text x="224.1" y="163.6">6</text>
<text x="355.3" y="163.3" transform="rotate(-90 355.3 163.3)">1</text>
<text x="377.8" y="164.8">1</text>
<text x="438.1" y="167.4">1</text>
<text x="468.4" y="163.3" transform="rotate(-90 468.4 163.3)">1</text>
<text x="81" y="173.4" transform="rotate(-90 81 173.4)">6</text>
<text x="159.8" y="173.4" transform="rotate(-90 159.8 173.4)">2</text>
<text x="180.1" y="170.3" transform="rotate(-90 180.1 170.3)">1</text>
<text x="201.7" y="170.3" transform="rotate(-90 201.7 170.3)">1</text>
<text x="224.1" y="169.9">2</text>
<text x="355.3" y="170.9" transform="rotate(-90 355.3 170.9)">2</text>
<text x="377.8" y="168.7">2</text>
<text x="139.4" y="174.1" transform="rotate(-90 139.4 174.1)">2</text>
<text x="180.1" y="179.1" transform="rotate(-90 180.1 179.1)">2</text>
<text x="201.7" y="179.1" transform="rotate(-90 201.7 179.1)">2</text>
<text x="468.4" y="174.1" transform="rotate(-90 468.4 174.1)">1</text>
<text x="468.4" y="183" transform="rotate(-90 468.4 183)">2</text>
</g>
<g font-size="1.8" fill="#0f0f0f">
<text x="217.2" y="154.6">VBUS</text>
<text x="251.5" y="154.6">RT_BATT</text>
<text x="214.6" y="160.9">RT_ISET</text>
<text x="251.5" y="160.9">RT_CHG_SB 100R_1/10W_1%</text>
<text x="346.7" y="160.9">VBUS</text>
<text x="214.6" y="163.5">RT_IMIN</text>
<text x="414" y="167.3">VBUS</text>
</g>
<text font-size="1.8" fill="#725600" x="482.8" y="155.8">V_BATT</text>
<g font-size="1.8" fill="#0000c2">
<text x="283.2" y="177.8">Charge</text>
<text x="283.2" y="179.8">Indicate</text>
<text x="291" y="177.8">Status</text>
<text x="291.9" y="179.8">low</text>
<text x="296.3" y="179.8">when</text>
<text x="298.1" y="177.8">Indicator</text>
<text x="302.1" y="179.8">battery</text>
<text x="307.7" y="177.8">Output</text>
<text x="309.9" y="179.8">is</text>
<text x="312.7" y="179.8">charging;</text>
<text x="315.1" y="177.8">(Open-Drain).</text>
<text x="322.7" y="179.8">indicate</text>
<text x="283.2" y="181.9">high</text>
<text x="283.2" y="183.9">fault</text>
<text x="288.4" y="181.9">when</text>
<text x="288.8" y="183.9">happened.</text>
<text x="294.3" y="181.9">battery</text>
<text x="302.1" y="181.9">charging</text>
<text x="311.5" y="181.9">finished</text>
<text x="320.1" y="181.9">or</text>
<text x="323.3" y="181.9">any</text>
<text x="384.8" y="180.1">Battery</text>
<text x="392.7" y="180.1">connector</text>
<text x="111.8" y="217.4">Battery</text>
<text x="111.8" y="221.4">ICHG_FAST =</text>
<text x="119.6" y="217.4">Fast-Charge</text>
<text x="125.5" y="221.4">KISET</text>
<text x="131.8" y="221.4">x</text>
<text x="133" y="217.4">Current</text>
<text x="134" y="221.4">VISET/RISET</text>
<text x="111.8" y="225.5">KSET =</text>
<text x="120.3" y="225.5">9959R;</text>
<text x="128.2" y="225.5">VSET =</text>
<text x="136.5" y="225.5">1.22V</text>
<text x="111.8" y="229.6">ICHG_FAST =</text>
<text x="125.5" y="229.6">(9959</text>
<text x="132.3" y="229.6">*</text>
<text x="134.5" y="229.6">1.22)</text>
<text x="143.2" y="229.6">30000</text>
<text x="153.2" y="229.6">404</text>
<text x="158" y="229.6">mA</text>
<text x="111.8" y="254.7">End-Of-Charge</text>
<text x="128.2" y="254.7">Current</text>
<text x="136.3" y="254.7">(EOC)</text>
<text x="111.8" y="258.8">IMIN</text>
<text x="116.9" y="258.8">=</text>
<text x="119.7" y="258.8">10935/RIMIN</text>
<text x="133.5" y="258.8">=</text>
<text x="136.2" y="258.8">10935/10000</text>
<text x="153.6" y="258.8">1.0935</text>
<text x="161.4" y="258.8">mA</text>
</g>
</svg>
